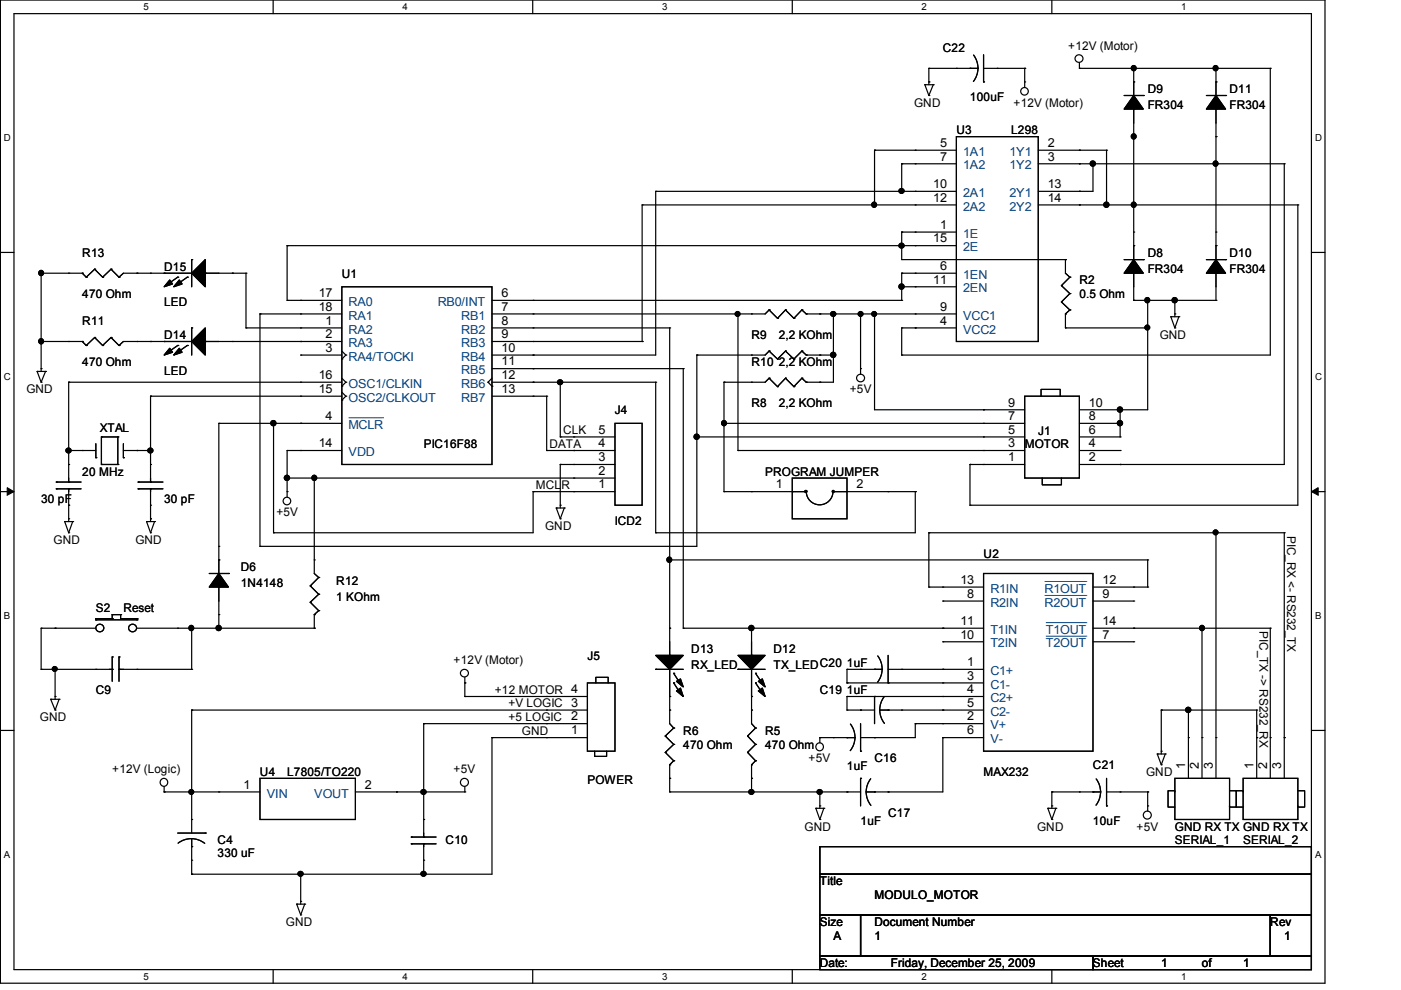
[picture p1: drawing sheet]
<svg xmlns="http://www.w3.org/2000/svg" width="297mm" height="210mm" viewBox="0 0 297 210" stroke-linecap="round" stroke-linejoin="round" font-family="sans-serif">
<path d="M.1 0h280.8v208.5h-280.8zM3 2.9h275v202.7h-275z" fill="none" stroke="#000" stroke-width=".25"/>
<g fill="#fff">
<path d="M30.4 .4h1v2.2h-1z"/>
<path d="M30.4 205.9h1v2.2h-1z"/>
</g>
<path d="M57.9 0v2.9M57.9 205.6v2.9" fill="none" stroke="#000" stroke-width=".25"/>
<g fill="#fff">
<path d="M85.3 .4h1.1v2.2h-1.1z"/>
<path d="M85.3 205.9h1.1v2.2h-1.1z"/>
</g>
<path d="M112.9 0v2.9M112.9 205.6v2.9" fill="none" stroke="#000" stroke-width=".25"/>
<g fill="#fff">
<path d="M140.4 .4h1v2.2h-1z"/>
<path d="M140.4 205.9h1v2.2h-1z"/>
</g>
<path d="M168 0v2.9M168 205.6v2.9" fill="none" stroke="#000" stroke-width=".25"/>
<g fill="#fff">
<path d="M195.4 .4h1v2.2h-1z"/>
<path d="M195.4 205.9h1v2.2h-1z"/>
</g>
<path d="M223 0v2.9M223 205.6v2.9" fill="none" stroke="#000" stroke-width=".25"/>
<g fill="#fff">
<path d="M250.4 .4h1.1v2.2h-1.1z"/>
<path d="M250.4 205.9h1.1v2.2h-1.1z"/>
<path d="M.8 28.2h1.4v2.2h-1.4z"/>
<path d="M278.8 28.2h1.4v2.2h-1.4z"/>
<path d="M.8 78.8h1.4v2.2h-1.4z"/>
<path d="M278.8 78.8h1.4v2.2h-1.4z"/>
</g>
<path d="M.1 53.5h2.9M278 53.5h2.9" fill="none" stroke="#000" stroke-width=".25"/>
<g fill="#fff">
<path d="M.8 129.6h1.3v2.2h-1.3z"/>
<path d="M278.8 129.6h1.3v2.2h-1.3z"/>
</g>
<path d="M.1 104.2h2.9M278 104.2h2.9" fill="none" stroke="#000" stroke-width=".25"/>
<path d="M1.5 103.4l1.5 .8-1.5 .8zM278 104.2l1.5-.8v1.6z" fill="#000" stroke="#000" stroke-width=".21"/>
<g fill="#fff">
<path d="M.8 180.2h1.2v2.2h-1.2z"/>
<path d="M278.8 180.2h1.2v2.2h-1.2z"/>
</g>
<g fill="none" stroke="#000" stroke-width=".25">
<path d="M196.1 18h.1M196.1 18l.8 2.2M196.1 18h1.8M196.9 14.5h.1M196.9 17.4h.1M196.9 14.5v3.5M196.9 14.5h10.5M197.9 18h.1M197.9 18l-1 2.2M202.8 14.5h.1M205.7 14.5h.1M206.4 11.7l.7 1.3 .2 1.5-.2 1.5-.7 1.3"/>
<path d="M208.5 17.4h.1M208.5 14.5h8.8M208.5 11.6v5.8M211.4 14.5h.1M217.3 14.5h.1M217.3 17.4h.1M217.3 14.5v4.1M228.9 14.5h.1M228.9 14.5h40.4M228.9 13.3v1.2M240.4 14.5h.1M240.4 17.4h.1"/>
<path d="M240.4 14.5v5.7M257.8 14.5h.1M257.8 17.4h.1M257.8 14.5v5.7M269.3 14.5h.1M269.3 14.5v60.8h-78.1M185.4 31.8h.1M185.4 31.8h17.4M185.4 31.8v11.6M191.2 34.7h.1M191.2 34.7h11.6M191.2 34.7v5.9"/>
<path d="M194.1 31.8h.1M194.1 34.7h.1M196.9 20.2h.1M202.8 29h17.3v43.4h-17.3zM220.1 31.8h14.5M220.1 34.7h52.2M228.9 31.8h.1M228.9 34.7h.1M231.7 34.7h.1M231.7 34.7v5.9h-11.6M234.6 31.8h.1M234.6 31.8v11.6"/>
<path d="M238.3 20.2h4.1M240.4 29h.1M240.4 23.1h.1M240.4 23.1v31.9M242.4 20.2h.1M255.8 20.2h4M257.8 29h.1M257.8 34.7h.1M257.8 23.1h.1M257.8 23.1v31.9M259.8 20.2h.1M272.3 34.7h.1"/>
<path d="M272.3 34.7v63.8h-43.4M8.7 57.9h.1M8.7 57.9h8.7M8.7 57.9v20.9M14.6 57.9h.1M17.4 57.9h.1M17.4 57.9l.9 .9M18.3 58.8h.1M20.1 57.1h.1M20.1 57.1l1.7 1.7M20.1 57.1l-1.8 1.7M21.8 58.8h.1"/>
<path d="M23.5 57.1h.1M23.5 57.1l1.7 1.7M23.5 57.1l-1.7 1.7M25.2 58.8h.1M29 57.9h.1M31.9 57.9h.1M34.8 57.9h.1M37.7 58.8h.1M37.7 58.8l-2.6 1.8M39.7 58.8h.1M39.7 58.8l-2.5 1.8M40.6 55h.1"/>
<path d="M40.6 57.9h-14.4l-1 .9M40.6 55v5.8M43.5 57.9h.1M43.5 57.9h8.7M49.3 57.9h.1M52.2 57.9h.1M52.2 57.9v11.6M60.9 52.1h.1M60.9 52.1h141.9M60.9 52.1v11.6M136.1 43.4h.1M136.1 43.4h66.7"/>
<path d="M136.1 43.4v29M139 40.6h.1M139 40.6h63.8M139 40.6v34.7h-34.7M185.4 43.4h.1M191.2 57.9h.1M191.2 49.2h.1M191.2 52.1h.1M191.2 40.6h.1M191.2 57.9h11.6M191.2 49.2v5.8h34.7M191.2 57.9v5.8"/>
<path d="M191.2 49.2h11.6M194.1 40.6h.1M194.1 43.4h.1M194.1 57.9h.1M194.1 49.2h.1M194.1 52.1h.1M220.1 43.4h55.1M225.9 55h.1M225.9 55v2.9l.9 .9M226.8 58.8h.1M226.8 58.8l-1.8 1.8M228.9 43.4h.1"/>
<path d="M228.9 40.6h.1M234.6 43.4h.1M238.3 55h4.1M240.4 43.4h.1M240.4 57.9h.1M240.4 52.1h.1M240.4 49.2h.1M240.4 57.9v5.8M242.4 55h.1M255.8 55h4M257.8 57.9h.1M257.8 52.1h.1"/>
<path d="M257.8 49.2h.1M257.8 57.9v5.8M259.8 55h.1M275.2 43.4h.1M275.2 43.4v63.7h-69.5M7.9 78.8h.1M7.9 78.8l.8 2.2M7.9 78.8h1.8M8.7 72.4h.1M8.7 78.2h.1M8.7 72.4h8.7M9.7 78.8h.1"/>
<path d="M9.7 78.8l-1 2.2M14.6 72.4h.1M17.4 72.4h.1M17.4 72.4l.9 .9M18.3 73.3h.1M20.1 71.6h.1M20.1 71.6l1.7 1.7M20.1 71.6l-1.8 1.7M21.8 73.3h.1M23.5 71.6h.1M23.5 71.6l1.7 1.7M23.5 71.6l-1.7 1.7"/>
<path d="M25.2 73.3h.1M29 72.4h.1M31.9 72.4h.1M34.8 72.4h.1M37.7 73.3h.1M37.7 73.3l-2.6 1.7M39.7 73.3h.1M39.7 73.3l-2.5 1.7M40.6 69.5h.1M40.6 72.4h-14.4l-1 .9M40.6 69.5v5.8M43.5 72.4h.1"/>
<path d="M43.5 72.4h29M49.3 72.4h.1M52.2 69.5h.1M52.2 69.5h20.3M55.1 66.6h.1M55.1 66.6h17.4M55.1 66.6v49.2M60.9 63.7h.1M60.9 63.7h11.6M63.8 72.4h.1M63.8 63.7h.1M63.8 66.6h.1"/>
<path d="M63.8 69.5h.1M63.8 75.3h.1M63.8 75.3h8.7M72.5 60.8h31.8v37.7h-31.8zM72.5 76.1h.1M72.5 74.4l.8 .9M73.3 75.3h.1M73.3 75.3l-.8 .8M104.3 63.7h86.9M104.3 69.5h37.7M104.3 78.2h40.6M104.3 72.4h31.8"/>
<path d="M113 78.2h.1M113 75.3h.1M113 63.7h.1M113 66.6h.1M113 69.5h.1M113 72.4h.1M136.1 72.4h.1M142 69.5h.1M142 69.5v69.5M144.9 78.2h.1M144.9 78.2v55M147.7 75.3h.1"/>
<path d="M147.7 75.3v40.5h-92.6M156.5 66.6h.1M156.5 66.6v28.9M159.3 66.6h.1M159.3 75.3h.1M163.1 65.7h.1M163.1 74.4h.1M163.1 74.4l-.9 .9h-14.5M163.1 65.7l-.9 .9h-57.9M163.1 65.7l1.7 1.8M163.1 74.4l1.7 1.7M164.8 67.5h.1"/>
<path d="M164.8 76.1h.1M166.5 65.7h.1M166.5 74.4h.1M166.5 65.7l-1.7 1.8M166.5 65.7l1.8 1.8M166.5 74.4l-1.7 1.7M166.5 74.4l1.8 1.7M168.3 67.5h.1M168.3 76.1h.1M170 65.7h.1M170 74.4h.1M170 65.7l-1.7 1.8"/>
<path d="M170 65.7l.9 .9M170 74.4l-1.7 1.7M170 74.4l.9 .9M170.9 66.6h.1M170.9 75.3h.1M170.9 75.3h5.8M170.9 66.6h31.9M173.8 66.6h.1M173.8 75.3h.1M176.7 75.3h.1M176.7 66.6h.1M176.7 66.6v14.4h-5.8"/>
<path d="M182.5 66.6h.1M182.5 78.2h.1M182.5 66.6v12.7M185.4 66.6h.1M185.4 66.6v20.3h31.9M191.2 60.8h.1M191.2 69.5h.1M191.2 75.3h.1M191.2 63.7h.1M191.2 69.5v5.8M191.2 60.8h11.6M191.2 69.5h11.6"/>
<path d="M194.1 69.5h.1M194.1 60.8h.1M194.1 66.6h.1M225 60.6h.1M225 64h.1M225 60.6l1.8 1.6M225 64l1.8 1.7M225.9 66.6h.1M225.9 69.5h.1M225.9 69.5h17.4M225.9 66.6v2.9M226.8 62.2h.1"/>
<path d="M226.8 65.7h.1M226.8 62.2l-1.8 1.8M226.8 65.7l-.9 .9M240.4 63.7h.1M240.4 63.7h17.4M243.3 63.7h.1M243.3 69.5h.1M243.3 63.7v23.2h-14.4M248.2 67.2h.1M248.2 67.2l.9 2.3M248.2 67.2h1.7M249.1 63.7h.1"/>
<path d="M249.1 69.5h.1M249.1 66.6h.1M249.1 63.7v3.5M249.9 67.2h.1M249.9 67.2l-.8 2.3M257.8 63.7h.1M8.7 81h.1M14.6 95.5h.1M14.6 81h.1M14.6 98.5h.1M14.6 95.5h5.7M14.6 81v21.2"/>
<path d="M14.6 81h57.9M17.4 95.5h.1M20.3 97h.1M20.3 94.1v2.9M21.5 98.5h.1M21.5 92.6h.1M21.5 98.5h3.5M21.5 92.6h3.5M21.5 92.6v5.9M25 98.5h.1M25 92.6h.1M25 92.6v5.9"/>
<path d="M26.2 97h.1M26.2 95.5h5.7M26.2 94.1v2.9M29 95.5h.1M31.9 84h.1M31.9 95.5h.1M31.9 98.5h.1M31.9 84v18.2M31.9 84h40.6M46.4 89.8h.1M46.4 89.8h26.1M46.4 89.8v31.8"/>
<path d="M58 89.8h.1M58 89.8v23.2M60.9 95.5h.1M60.9 95.5h11.6M60.9 95.5v9.9M63.8 89.8h.1M63.8 95.5h.1M63.8 84h.1M63.8 81h.1M72.5 84.9h.1M72.5 81.9h.1M72.5 83.2l.8 .8"/>
<path d="M72.5 80.2l.8 .8M73.3 84h.1M73.3 81h.1M73.3 84l-.8 .9M73.3 81l-.8 .9M103.5 81h.1M103.5 81l.8 .9M104.3 81.9h.1M104.3 81h34.7M104.3 84h11.6M104.3 80.2l-.8 .8M113 81h.1"/>
<path d="M113 84h.1M115.9 84h.1M115.9 95.5h.1M115.9 95.5h14.5M115.9 84v11.5M118.8 92.6h.1M118.8 81h.1M118.8 98.5h.1M118.8 98.5h11.6M118.8 92.6h11.6M118.8 81v11.6M118.8 98.5v9.2"/>
<path d="M121.7 95.5h.1M121.7 98.5h.1M121.7 92.6h.1M130.4 89.8h5.7v17.3h-5.7zM139 81h.1M139 81v32M147.7 92.6h.1M147.7 92.6h69.6M153.5 89.8h.1M153.5 81h.1M153.5 89.8h63.8M153.5 81v23.2"/>
<path d="M156.5 95.5h.1M156.5 95.5h60.8M159.3 81h.1M163.1 80.2h.1M163.1 80.2l-.9 .8h-8.7M163.1 80.2l1.7 1.8M164.8 82h.1M166.5 80.2h.1M166.5 80.2l-1.7 1.8M166.5 80.2l1.8 1.8M168.3 82h.1M170 80.2h.1"/>
<path d="M170 80.2l-1.7 1.8M170 80.2l.9 .8M170.9 81h.1M173.8 81h.1M205.7 98.5h.1M205.7 98.5v8.6M205.7 98.5h11.6M208.5 86.9h.1M208.5 98.5h.1M208.5 95.5h.1M208.5 92.6h.1M208.5 89.8h.1"/>
<path d="M217.3 84h11.6v17.4h-11.6zM220.7 84v-1.4h4.1v1.4M228.9 95.5h8.6M228.9 89.8h8.6M228.9 92.6h8.6M237.5 98.5h.1M237.5 89.8h.1M237.5 86.9h.1M237.5 95.5h.1M237.5 92.6h.1M237.5 86.9v5.7M11.9 102.2h.1"/>
<path d="M11.9 103.6h.1M11.9 102.2h5.3M11.9 103.6h5.3M13.7 110.6h.1M13.7 110.6l.9 2.4M13.7 110.6h1.7M14.6 107.1h.1M14.6 113h.1M14.6 110h.1M14.6 103.6h.1M14.6 102.2h.1M14.6 103.6v7"/>
<path d="M15.4 110.6h.1M15.4 110.6l-.8 2.4M29.3 102.2h.1M29.3 103.6h.1M29.3 102.2h5.2M29.3 103.6h5.2M31.1 110.6h.1M31.1 110.6h1.7M31.1 110.6l.8 2.4M31.9 110h.1M31.9 113h.1M31.9 103.6h.1"/>
<path d="M31.9 102.2h.1M31.9 107.1h.1M31.9 103.6v7M32.8 110.6h.1M32.8 110.6l-.9 2.4M46.4 118.7h.1M46.4 115.8h.1M55.1 115.8h.1M58 113h.1M60.9 101.4h.1M60.9 104.2h.1M60.9 101.4h69.5"/>
<path d="M66.6 101.4h.1M66.6 118.7h.1M66.6 101.4v20.2l1 .8M113 104.2h.1M113 104.2v8.8h-55M113 104.2h17.4M117.9 107.7h.1M117.9 107.7l.9 2.3M117.9 107.7h1.7M118.8 110h.1M118.8 107.1h.1M119.6 107.7h.1"/>
<path d="M119.6 107.7l-.8 2.3M121.7 104.2h.1M121.7 101.4h.1M139 113h.1M142 118.7h.1M142 118.7h101.3M153.5 104.2h.1M153.5 104.2h17.4a2.84 2.84 0 0 0 2.9 2.8 2.84 2.84 0 0 0 2.8-2.8M159.3 104.2h.1M168 101.4h11.6v8.6h-11.6zM168 104.2h.1M176.7 104.2h.1"/>
<path d="M176.7 104.2h17.4M188.3 104.2h.1M194.1 104.2h.1M194.1 104.2v8.8h-55.1M196.9 113h.1M196.9 113v11.5M196.9 113h75.4M205.7 107.1h.1M221 101.4v1.4h4v-1.4M243.3 118.7h.1M243.3 118.7v5.8M257.8 113h.1"/>
<path d="M257.8 113v52M272.3 113h.1M272.3 113v52M8.7 133.2h.1M8.7 133.2h11.6M8.7 133.2v8.7M11.7 133.2h.1M20.3 131.2h.1M20.3 131.4h.1M20.3 131.2v.2M20.3 131.4h8.7M20.3 131.2h3.5"/>
<path d="M23.8 130.3h.1M23.8 131.2h.1M23.8 139.3h.1M23.8 130.3h1.8M23.8 130.3v.9M23.8 139.3v5.2M25.2 139.3h.1M25.2 139.3v5.2M25.6 131.2h.1M25.6 130.3h.1M25.6 131.2h3.4M25.6 130.3v.9"/>
<path d="M29 131.4h.1M29 131.2h.1M29 133.2h37.6M29 131.2v.2M37.7 133.2h.1M40.6 133.2h.1M40.6 133.2v8.7M44.4 121.6h4M46.4 133.2h.1M46.4 124.5h.1M46.4 130.3h.1M46.4 124.5v8.7"/>
<path d="M48.4 121.6h.1M65.8 124.2h.1M65.8 127.7h.1M65.8 124.2l1.8 1.8M65.8 127.7l1.8 1.8M66.6 133.2h.1M66.6 130.3h.1M66.6 130.3v2.9M67.6 122.4h.1M67.6 126h.1M67.6 129.5h.1M67.6 122.4l-1.8 1.8"/>
<path d="M67.6 126l-1.8 1.7M67.6 129.5l-1 .8M142 133.2h.1M142 139h.1M144.9 133.2h.1M144.9 133.2h63.6M159.3 139h.1M159.3 133.2h.1M159.3 133.2v5.8M186.1 139.1a4.6 4.6 0 0 1 0 5.5M188.3 139v5.8M196.9 124.5h.1"/>
<path d="M196.9 124.5h11.6M199.9 133.2h.1M199.9 136.1h.1M199.9 124.5h.1M199.9 127.4h.1M199.9 127.4h8.6M199.9 136.1h8.6M208.5 121.6h23.2v37.7h-23.2zM231.7 133.2h37.6M231.7 124.5h11.6M231.7 127.4h8.7M231.7 136.1h8.7"/>
<path d="M240.4 133.2h.1M240.4 124.5h.1M240.4 127.4h.1M240.4 136.1h.1M243.3 124.5h.1M254.8 133.2h.1M254.8 133.2v31.8M269.3 133.2h.1M269.3 133.2v31.8M.1 154.9h2.9M8.7 141.9h.1M8.7 141.9h15.1"/>
<path d="M10.8 148.3h.1M10.8 148.3l.9 2.3M10.8 148.3h1.7M11.7 141.9h.1M11.7 150.6h.1M11.7 147.7h.1M11.7 141.9v6.4M12.5 148.3h.1M12.5 148.3l-.8 2.3M20.3 141.9h.1M23.8 141.9h.1M25.2 141.9h.1"/>
<path d="M25.2 141.9h15.4M29 141.9h.1M40.6 141.9h.1M40.6 150.6h.1M40.6 150.6h83.9M40.6 150.6v26M89.8 153.4h.1M89.8 153.4h34.7M89.8 153.4v24.1M98.6 144.8h.1M98.6 147.7h.1M98.6 147.7h25.9"/>
<path d="M98.6 143.6v4.1M104.3 156.4h.1M104.3 156.4h20.2M104.3 156.4v28.9h-63.7M115.9 156.4h.1M115.9 153.4h.1M115.9 150.6h.1M115.9 147.7h.1M124.5 144.8h5.9v14.5h-5.9zM126.1 159.3v1.1h2.5v-1.1M126.3 144.8v-1.2h2.6v1.2M139 141.9h.1"/>
<path d="M139 141.9h5.9M141.1 156.1h.1M141.1 159.5h.1M141.1 156.1l1.7 1.7M141.1 159.5l1.7 1.8M142 150.6h.1M142 147.7h.1M142 141.9v11.5l.8 1M142.8 154.4h.1M142.8 157.8h.1M142.8 142.8h.1M142.8 144.8h.1"/>
<path d="M142.8 154.4l-1.7 1.7M142.8 157.8l-1.7 1.7M142.8 142.8l1.7 2.6M142.8 144.8l1.7 2.6M156.5 141.9h.1M156.5 141.9h5.7M158.5 156.1h.1M158.5 159.5h.1M158.5 156.1l1.7 1.7M158.5 159.5l1.7 1.8M159.3 150.6h.1M159.3 147.7h.1"/>
<path d="M159.3 141.9v11.5l.9 1M160.2 154.4h.1M160.2 157.8h.1M160.2 142.8h.1M160.2 144.8h.1M160.2 154.4l-1.7 1.7M160.2 157.8l-1.7 1.7M160.2 142.8l1.8 2.6M160.2 144.8l1.8 2.6M173.8 156.4h.1M173.8 156.4h7.6M173.8 156.4v1.1"/>
<path d="M176.7 156.4h.1M179.6 147.7h.1M179.6 150.6h.1M179.6 141.9h.1M179.6 144.8h.1M179.6 156.4h.1M179.6 150.6h5.8M179.6 147.7h28.9M179.6 141.9v2.9M179.6 147.7v2.9M179.6 141.9h7.5M179.6 144.8h28.9"/>
<path d="M180.3 153.5a4.5 4.5 0 0 1 0 5.7M182.5 150.6h.1M182.5 141.9h.1M182.5 159.3h.1M182.5 153.4v5.9M185.4 156.4h.1M185.4 141.9h.1M185.4 147.7h.1M185.4 147.7v5.7M186.5 150.6l.3 1.4 .7 1.4M186.5 150.6h22M187.5 147.7l-.7 1.3-.3 1.6"/>
<path d="M188.3 144.8h.1M188.3 150.6h.1M188.3 141.9h20.2M191.2 141.9h.1M191.2 150.6h.1M194.1 153.4h.1M194.1 153.4v3h-11.6M194.1 153.4h14.4M199.9 156.4h.1M199.9 150.6h.1M199.9 141.9h.1M199.9 144.8h.1"/>
<path d="M199.9 147.7h.1M199.9 153.4h.1M199.9 156.4h8.6M199.9 156.4v11.5h-16.3M245.4 159.9h.1M245.4 159.9l.8 2.3M245.4 159.9h1.7M246.2 150.6h.1M246.2 159.3h.1M246.2 150.6v9.3M246.2 150.6h20.2M247.1 159.9h.1"/>
<path d="M247.1 159.9l-.9 2.3M252 150.6h.1M252 156.4h.1M252 150.6v14.4M254.8 156.4h.1M257.8 156.4h.1M266.4 150.6h.1M266.4 156.4h.1M266.4 150.6v14.4M269.3 156.4h.1M272.3 156.4h.1M278 154.9h2.9"/>
<path d="M34.8 167.9h.1M34.8 167.9h20.3M34.8 166.8v1.1M37.7 176.6h5.8M40.6 167.9h.1M40.6 179.5h.1M40.6 177.8l1.5 .3 1.3 .7M40.6 177.8a4.6 4.6 0 0 0-2.8 1M40.6 173.8h.1M40.6 177.8v7.5M43.5 176.6h.1M46.4 167.9h.1"/>
<path d="M55.1 165h20.3v8.8h-20.3zM75.4 167.9h23.2M84.1 167.9h.1M87.2 177.5h.1M87.2 178.9h.1M87.2 177.5h5.3M87.2 178.9h5.3M89.8 167.9h.1M89.8 178.9h.1M89.8 177.5h.1M89.8 173.8h.1M89.8 178.9v6.4"/>
<path d="M98.6 167.9h.1M98.6 166.8v1.1M142 167.9h.1M142 165h.1M142 162.2h.1M142 167.9h40.5M142 162.2v5.7M142.8 161.3h.1M142.8 161.3l-.8 .9M159.3 165h.1M159.3 162.2h.1M159.3 162.2v5.7"/>
<path d="M160.2 161.3h.1M160.2 161.3l-.9 .9M173 171.4h.1M173 171.4l.8 2.4M173 171.4h1.7M173.8 179.5h104.2v5.8h-104.2zM173.8 167.9h.1M173.8 173.8h.1M173.8 170.9h.1M173.8 167.9v3.5M174.7 171.4h.1M174.7 171.4l-.9 2.4"/>
<path d="M179.6 167.9h.1M182.5 165h.1M182.5 165v5.9M183.6 167.9l.3 1.5 .7 1.3M184.6 165.1l-.7 1.3-.3 1.5M185.4 167.9h.1M188.3 167.9h.1M222.2 171.4h.1M222.2 171.4h1.7M222.2 171.4l.8 2.4M223 167.9h.1M223 173.8h.1"/>
<path d="M223 170.9h.1M223 167.9h10.4M223 167.9v3.5M223.9 171.4h.1M223.9 171.4l-.9 2.4M228.9 167.9h.1M231.7 167.9h.1M232.4 165.2a4.6 4.6 0 0 1 0 5.5M234.6 170.9h.1M234.6 167.9h8.7M234.6 165v5.9M237.5 167.9h.1"/>
<path d="M243.3 167.9h.1M243.3 170.9h.1M243.3 167.9v4.1M246.2 162.2h.1M249.1 165h11.6v8.8h-11.6zM249.1 167.9v-.2h-1.5v3.4h1.5M260.7 167.7h1.4v3.4h-1.4v-.2M263.6 165h11.6v8.8h-11.6zM263.6 167.9v-.2h-1.5v3.4h1.5M275.2 167.7h1.4v3.4h-1.4v-.2M40.6 185.3h.1M40.6 182.4h.1"/>
<path d="M62.9 191.7h.1M62.9 191.7l.9 2.3M62.9 191.7h1.7M63.8 185.3h.1M63.8 194h.1M63.8 191.1h.1M63.8 185.3v6.4M64.6 191.7h.1M64.6 191.7l-.8 2.3M89.8 185.3h.1M89.8 182.4h.1M173.8 185.3h104.2v8.7h-104.2z"/>
<path d="M173.8 194h8.7v8.7h-8.7zM182.5 194h86.8v8.7h-86.8zM269.3 194h8.7v8.7h-8.7zM173.8 202.7h57.9v2.9h-57.9zM231.7 202.7h46.3v2.9h-46.3z"/>
<circle cx="217.2" cy="19.4" r=".8"/>
<circle cx="228.8" cy="12.4" r=".83"/>
<circle cx="182.5" cy="80.2" r=".83"/>
<circle cx="60.8" cy="106.2" r=".8"/>
<circle cx="21.2" cy="133.2" r=".83"/>
<circle cx="28.1" cy="133.2" r=".83"/>
<circle cx="98.5" cy="142.7" r=".83"/>
<circle cx="173.8" cy="158.3" r=".82"/>
<circle cx="34.7" cy="165.9" r=".82"/>
<circle cx="98.5" cy="165.9" r=".85"/>
<circle cx="243.2" cy="172.8" r=".85"/>
</g>
<g fill="#000" stroke="#000" stroke-width=".25">
<path d="M36 73.8l.6 .9-1.8 .6zM36 59.4l.6 .8-1.8 .6zM38 73.8l.6 .9-1.8 .6zM38 59.4l.6 .8-1.8 .6zM40.6 72.4l2.9-2.9v5.8zM40.6 57.9l2.9-2.9v5.8zM139 139h5.9l-2.9 2.9zM156.5 139h5.7l-2.9 2.9zM143.4 144.5l.9-.6 .6 1.7zM143.4 146.5l.9-.6 .6 1.8zM160.8 144.5l.8-.6 .6 1.7zM160.8 146.5l.8-.6 .6 1.8z"/>
<path d="M240.4 20.2l2 2.9h-4.1z" fill-rule="evenodd"/>
<path d="M240.4 20.2l2 2.9h-4.1z" fill-rule="evenodd"/>
<path d="M257.8 20.2l2 2.9h-4z" fill-rule="evenodd"/>
<path d="M257.8 20.2l2 2.9h-4z" fill-rule="evenodd"/>
<path d="M240.4 55l2 2.9h-4.1z" fill-rule="evenodd"/>
<path d="M240.4 55l2 2.9h-4.1z" fill-rule="evenodd"/>
<path d="M257.8 55l2 2.9h-4z" fill-rule="evenodd"/>
<path d="M257.8 55l2 2.9h-4z" fill-rule="evenodd"/>
<path d="M170.7 104h.3v.3h-.3z" fill-rule="evenodd"/>
<path d="M170.7 104h.3v.3h-.3z" fill-rule="evenodd"/>
<path d="M46.4 121.6l2 2.9h-4z" fill-rule="evenodd"/>
<path d="M46.4 121.6l2 2.9h-4z" fill-rule="evenodd"/>
<circle cx="240.3" cy="14.4" r=".53"/>
<circle cx="257.7" cy="14.4" r=".53"/>
<circle cx="231.7" cy="34.7" r=".55"/>
<circle cx="240.3" cy="28.9" r=".53"/>
<circle cx="257.7" cy="34.7" r=".53"/>
<circle cx="8.7" cy="57.9" r=".53"/>
<circle cx="185.3" cy="43.4" r=".53"/>
<circle cx="191.2" cy="40.5" r=".53"/>
<circle cx="191.2" cy="52.1" r=".53"/>
<circle cx="234.6" cy="43.4" r=".55"/>
<circle cx="240.3" cy="43.4" r=".53"/>
<circle cx="8.7" cy="72.4" r=".53"/>
<circle cx="156.4" cy="66.6" r=".51"/>
<circle cx="176.7" cy="75.2" r=".55"/>
<circle cx="176.7" cy="66.6" r=".53"/>
<circle cx="182.5" cy="66.6" r=".51"/>
<circle cx="185.3" cy="66.6" r=".51"/>
<circle cx="191.1" cy="60.8" r=".55"/>
<circle cx="243.2" cy="63.6" r=".53"/>
<circle cx="243.2" cy="69.4" r=".51"/>
<circle cx="249" cy="63.6" r=".55"/>
<circle cx="14.5" cy="95.5" r=".53"/>
<circle cx="31.9" cy="95.5" r=".53"/>
<circle cx="58" cy="89.7" r=".55"/>
<circle cx="118.8" cy="81" r=".53"/>
<circle cx="147.7" cy="92.6" r=".55"/>
<circle cx="153.5" cy="89.7" r=".53"/>
<circle cx="237.4" cy="86.8" r=".55"/>
<circle cx="237.4" cy="89.7" r=".55"/>
<circle cx="60.8" cy="101.3" r=".55"/>
<circle cx="66.6" cy="101.3" r=".53"/>
<circle cx="141.9" cy="118.7" r=".53"/>
<circle cx="176.7" cy="104.2" r=".21"/>
<circle cx="257.7" cy="112.9" r=".51"/>
<circle cx="40.5" cy="133.2" r=".53"/>
<circle cx="46.4" cy="133.2" r=".55"/>
<circle cx="159.3" cy="133.2" r=".55"/>
<circle cx="254.8" cy="133.2" r=".53"/>
<circle cx="11.6" cy="141.8" r=".51"/>
<circle cx="251.9" cy="150.5" r=".55"/>
<circle cx="40.6" cy="167.9" r=".51"/>
<circle cx="89.8" cy="167.9" r=".53"/>
<circle cx="159.3" cy="167.9" r=".53"/>
<circle cx="173.8" cy="167.9" r=".53"/>
<circle cx="63.7" cy="185.3" r=".53"/>
<circle cx="89.8" cy="185.3" r=".53"/>
</g>
<path d="M73.9 88.6h7.3M81.2 88.6h.1M221.5 123.3h8.8M221.5 126.3h8.8M221.7 132h8.6M221.7 134.9h8.6M230.3 123.3h.1M230.3 126.3h.1M230.3 132h.1M230.3 134.9h.1" fill="none" stroke="#004080" stroke-width=".21"/>
<g font-size="2.6">
<text x="199.3" y="31.2">5</text>
<text x="199.3" y="34.1">7</text>
<text x="222.2" y="31.2">2</text>
<text x="222.2" y="34.1">3</text>
<text x="197.9" y="39.9">10</text>
<text x="222.2" y="39.9">13</text>
<text x="197.9" y="42.8">12</text>
<text x="222.2" y="42.8">14</text>
<text x="197.9" y="51.4">15</text>
<text x="199.3" y="48.5">1</text>
<text x="199.3" y="57.2">6</text>
<text x="67.6" y="63">17</text>
<text x="67.6" y="65.9">18</text>
<text x="106.3" y="63">6</text>
<text x="106.3" y="65.9">7</text>
<text x="197.9" y="60.1">11</text>
<text x="199.3" y="65.9">9</text>
<text x="69" y="68.8">1</text>
<text x="69" y="71.7">2</text>
<text x="106.3" y="68.8">8</text>
<text x="106.3" y="71.7">9</text>
<text x="199.3" y="68.8">4</text>
<text x="69" y="74.6">3</text>
<text x="106.3" y="74.6">10</text>
<text x="106.3" y="77.5">11</text>
<text x="67.6" y="83.3">15</text>
<text x="67.6" y="80.4">16</text>
<text x="106.3" y="80.4">12</text>
<text x="106.3" y="83.3">13</text>
<text x="69" y="89.1">4</text>
<text x="213.8" y="89.1">7</text>
<text x="213.8" y="86.2">9</text>
<text x="230.9" y="89.1">8</text>
<text x="230.9" y="86.2">10</text>
<text x="67.6" y="94.8">14</text>
<text x="126.9" y="94.8">4</text>
<text x="126.9" y="92">5</text>
<text x="213.8" y="94.8">3</text>
<text x="213.8" y="92">5</text>
<text x="230.9" y="94.8">4</text>
<text x="230.9" y="92">6</text>
<text x="126.9" y="100.7">2</text>
<text x="126.9" y="97.8">3</text>
<text x="213.8" y="97.8">1</text>
<text x="230.9" y="97.8">2</text>
<text x="126.9" y="103.6">1</text>
<text x="164.5" y="103.6">1</text>
<text x="181.6" y="103.6">2</text>
<text x="203.6" y="123.8">13</text>
<text x="233.8" y="123.8">12</text>
<text x="205.1" y="126.8">8</text>
<text x="233.8" y="126.8">9</text>
<text x="203.6" y="132.5">11</text>
<text x="203.6" y="135.4">10</text>
<text x="233.8" y="132.5">14</text>
<text x="233.8" y="135.4">7</text>
<text x="205.1" y="141.2">1</text>
<text x="205.1" y="144.1">3</text>
<text x="205.1" y="147">4</text>
<text x="205.1" y="149.9">5</text>
<text x="121.1" y="155.7">1</text>
<text x="121.1" y="152.8">2</text>
<text x="205.1" y="152.8">2</text>
<text x="205.1" y="155.7">6</text>
<text x="51.6" y="167.2">1</text>
<text x="77.4" y="167.2">2</text>
<text x="251.3" y="163" transform="rotate(-90 251.3 163)">1</text>
<text x="254.2" y="163" transform="rotate(-90 254.2 163)">2</text>
<text x="257.1" y="163" transform="rotate(-90 257.1 163)">3</text>
<text x="265.8" y="163" transform="rotate(-90 265.8 163)">1</text>
<text x="268.6" y="163" transform="rotate(-90 268.6 163)">2</text>
<text x="271.6" y="163" transform="rotate(-90 271.6 163)">3</text>
</g>
<g font-size="2.6" fill="#004080">
<text x="204.2" y="33">1A1</text>
<text x="204.2" y="35.9">1A2</text>
<text x="214" y="33">1Y1</text>
<text x="214" y="35.9">1Y2</text>
<text x="204.2" y="41.8">2A1</text>
<text x="214" y="41.8">2Y1</text>
<text x="204.2" y="44.6">2A2</text>
<text x="214" y="44.6">2Y2</text>
<text x="204.2" y="50.4">1E</text>
<text x="204.2" y="53.3">2E</text>
<text x="204.2" y="59.1">1EN</text>
<text x="73.9" y="64.9">RA0</text>
<text x="92.8" y="64.9">RB0/INT</text>
<text x="204.2" y="62">2EN</text>
<text x="73.9" y="67.7">RA1</text>
<text x="73.9" y="70.7">RA2</text>
<text x="97.8" y="67.7">RB1</text>
<text x="97.8" y="70.7">RB2</text>
<text x="204.2" y="67.7">VCC1</text>
<text x="204.2" y="70.7">VCC2</text>
<text x="73.9" y="73.6">RA3</text>
<text x="73.9" y="76.5">RA4/TOCKI</text>
<text x="97.8" y="73.6">RB3</text>
<text x="97.8" y="76.5">RB4</text>
<text x="73.9" y="82.2">OSC1/CLKIN</text>
<text x="97.8" y="79.3">RB5</text>
<text x="97.8" y="82.2">RB6</text>
<text x="73.9" y="85.2">OSC2/CLKOUT</text>
<text x="97.8" y="85.2">RB7</text>
<text x="73.9" y="90.9">MCLR</text>
<text x="73.9" y="96.7">VDD</text>
<text x="210" y="125.7">R1IN</text>
<text x="221.5" y="125.7">R1OUT</text>
<text x="210" y="128.6">R2IN</text>
<text x="221.5" y="128.6">R2OUT</text>
<text x="210" y="134.4">T1IN</text>
<text x="210" y="137.3">T2IN</text>
<text x="221.7" y="134.4">T1OUT</text>
<text x="221.7" y="137.3">T2OUT</text>
<text x="210" y="143.1">C1+</text>
<text x="210" y="146">C1-</text>
<text x="210" y="148.9">C2+</text>
<text x="210" y="151.7">C2-</text>
<text x="210" y="154.6">V+</text>
<text x="210" y="157.6">V-</text>
<text x="56.6" y="169.1">VIN</text>
<text x="66.6" y="169.1">VOUT</text>
</g>
<g font-size="2.5">
<text x="199.9" y="11">C22</text>
<text x="226.5" y="10.5">+12V (Motor)</text>
<text x="193.8" y="22.6">GND</text>
<text x="205.7" y="21.5">100uF</text>
<text x="214.9" y="22.6">+12V (Motor)</text>
<text x="243.3" y="19.7">D9</text>
<text x="243.3" y="23.2">FR304</text>
<text x="260.7" y="19.7">D11</text>
<text x="260.7" y="23.2">FR304</text>
<text x="202.8" y="28.5">U3</text>
<text x="214.4" y="28.5">L298</text>
<text x="17.4" y="54.5">R13</text>
<text x="34.8" y="57.4">D15</text>
<text x="72.5" y="58.9">U1</text>
<text x="243.3" y="54.5">D8</text>
<text x="243.3" y="57.9">FR304</text>
<text x="260.7" y="54.5">D10</text>
<text x="260.7" y="57.9">FR304</text>
<text x="17.4" y="63.2">470 Ohm</text>
<text x="34.8" y="65">LED</text>
<text x="228.9" y="60.3">R2</text>
<text x="228.9" y="63.2">0.5 Ohm</text>
<text x="17.4" y="68.9">R11</text>
<text x="34.8" y="71.9">D14</text>
<text x="159.3" y="71.9">R9</text>
<text x="165.1" y="71.9">2,2 KOhm</text>
<text x="245.9" y="71.9">GND</text>
<text x="17.4" y="77.7">470 Ohm</text>
<text x="159.3" y="77.7">R10</text>
<text x="165.1" y="77.7">2,2 KOhm</text>
<text x="5.6" y="83.4">GND</text>
<text x="34.8" y="79.4">LED</text>
<text x="180.2" y="83.4">+5V</text>
<text x="130.4" y="87.8">J4</text>
<text x="159.3" y="86.4">R8</text>
<text x="165.1" y="86.4">2,2 KOhm</text>
<text x="21.2" y="91.5">XTAL</text>
<text x="89.8" y="95">PIC16F88</text>
<text x="116.5" y="94.9">DATA</text>
<text x="119.4" y="92">CLK</text>
<text x="217.3" y="95">MOTOR</text>
<text x="220.1" y="92.1">J1</text>
<text x="17.4" y="100.9">20 MHz</text>
<text x="162.2" y="100.9">PROGRAM JUMPER</text>
<text x="8.7" y="106.6">30 pF</text>
<text x="34.8" y="106.6">30 pF</text>
<text x="113.6" y="103.6">MCLR</text>
<text x="58.6" y="109.5">+5V</text>
<text x="115.6" y="112.4">GND</text>
<text x="130.4" y="111.3">ICD2</text>
<text x="272.9" y="113.6" transform="rotate(90 272.9 113.6)">PIC_RX &lt;- RS232_TX</text>
<text x="11.3" y="115.3">GND</text>
<text x="28.7" y="115.3">GND</text>
<text x="208.5" y="118.2">U2</text>
<text x="51.1" y="121.1">D6</text>
<text x="51.1" y="124.6">1N4148</text>
<text x="71.3" y="124">R12</text>
<text x="20.3" y="129.8">S2</text>
<text x="26.2" y="129.8">Reset</text>
<text x="71.3" y="127.4">1 KOhm</text>
<text x="267" y="133.8" transform="rotate(90 267 133.8)">PIC_TX -&gt; RS232_RX</text>
<text x="96.2" y="140.8">+12V (Motor)</text>
<text x="124.5" y="139.9">J5</text>
<text x="146.6" y="138.4">D13</text>
<text x="146.6" y="141.9">RX_LED</text>
<text x="164" y="138.4">D12</text>
<text x="164" y="141.9">TX_LEDC20</text>
<text x="179.6" y="141.3">1uF</text>
<text x="20.3" y="147.2">C9</text>
<text x="104.9" y="147.1">+12 MOTOR 4</text>
<text x="107.8" y="150">+V LOGIC 3</text>
<text x="173.8" y="147.2">C19</text>
<text x="179.6" y="147.2">1uF</text>
<text x="8.5" y="152.9">GND</text>
<text x="107.8" y="152.8">+5 LOGIC</text>
<text x="110.7" y="155.8">GND</text>
<text x="144.9" y="155.8">R6</text>
<text x="162.2" y="155.8">R5</text>
<text x="144.9" y="158.8">470 Ohm</text>
<text x="162.2" y="158.8">470 Ohm</text>
<text x="171.4" y="161.6">+5V</text>
<text x="185.4" y="161.6">C16</text>
<text x="23.8" y="163.9">+12V (Logic)</text>
<text x="55.1" y="164.5">U4</text>
<text x="60.9" y="164.5">L7805/TO220</text>
<text x="96.2" y="163.9">+5V</text>
<text x="124.5" y="166.3">POWER</text>
<text x="179.6" y="163.3">1uF</text>
<text x="208.5" y="164.5">MAX232</text>
<text x="231.7" y="163.1">C21</text>
<text x="243" y="164.5">GND</text>
<text x="188.3" y="173.2">C17</text>
<text x="46.1" y="179">C4</text>
<text x="94.5" y="179">C10</text>
<text x="170.6" y="176.1">GND</text>
<text x="182.5" y="174.9">1uF</text>
<text x="219.9" y="176.1">GND</text>
<text x="231.7" y="174.9">10uF</text>
<text x="241" y="176.1">+5V</text>
<text x="249.1" y="176.1">GND RX TX GND RX TX</text>
<text x="249.1" y="179">SERIAL_1</text>
<text x="263.6" y="179">SERIAL_2</text>
<text x="46.1" y="181.6">330 uF</text>
<text x="173.8" y="187.7">Title</text>
<text x="185.4" y="190.6">MODULO_MOTOR</text>
<text x="60.6" y="196.4">GND</text>
<text x="173.8" y="196.4">Size</text>
<text x="185.4" y="196.4">Document Number</text>
<text x="269.3" y="196.4">Rev</text>
<text x="176.7" y="199.2">A</text>
<text x="185.4" y="199.2">1</text>
<text x="272.3" y="199.2">1</text>
<text x="173.8" y="205.1">Date:</text>
<text x="188.9" y="205.1">Friday, December 25, 2009</text>
<text x="231.7" y="205.1">Sheet</text>
<text x="246.2" y="205.1">1</text>
<text x="254.8" y="205.1">of</text>
<text x="263.6" y="205.1">1</text>
</g>
<g font-size="2">
<text x="30.4" y="2.1">5</text>
<text x="85.3" y="2.1">4</text>
<text x="140.4" y="2.1">3</text>
<text x="195.4" y="2.1">2</text>
<text x="250.4" y="2.1">1</text>
<text x=".8" y="30">D</text>
<text x="278.8" y="30">D</text>
<text x=".8" y="80.6">C</text>
<text x="278.8" y="80.6">C</text>
<text x=".8" y="131.3">B</text>
<text x="278.8" y="131.3">B</text>
<text x=".8" y="182">A</text>
<text x="278.8" y="182">A</text>
<text x="30.4" y="207.7">5</text>
<text x="85.3" y="207.7">4</text>
<text x="140.4" y="207.7">3</text>
<text x="195.4" y="207.7">2</text>
<text x="250.4" y="207.7">1</text>
</g>
</svg>
